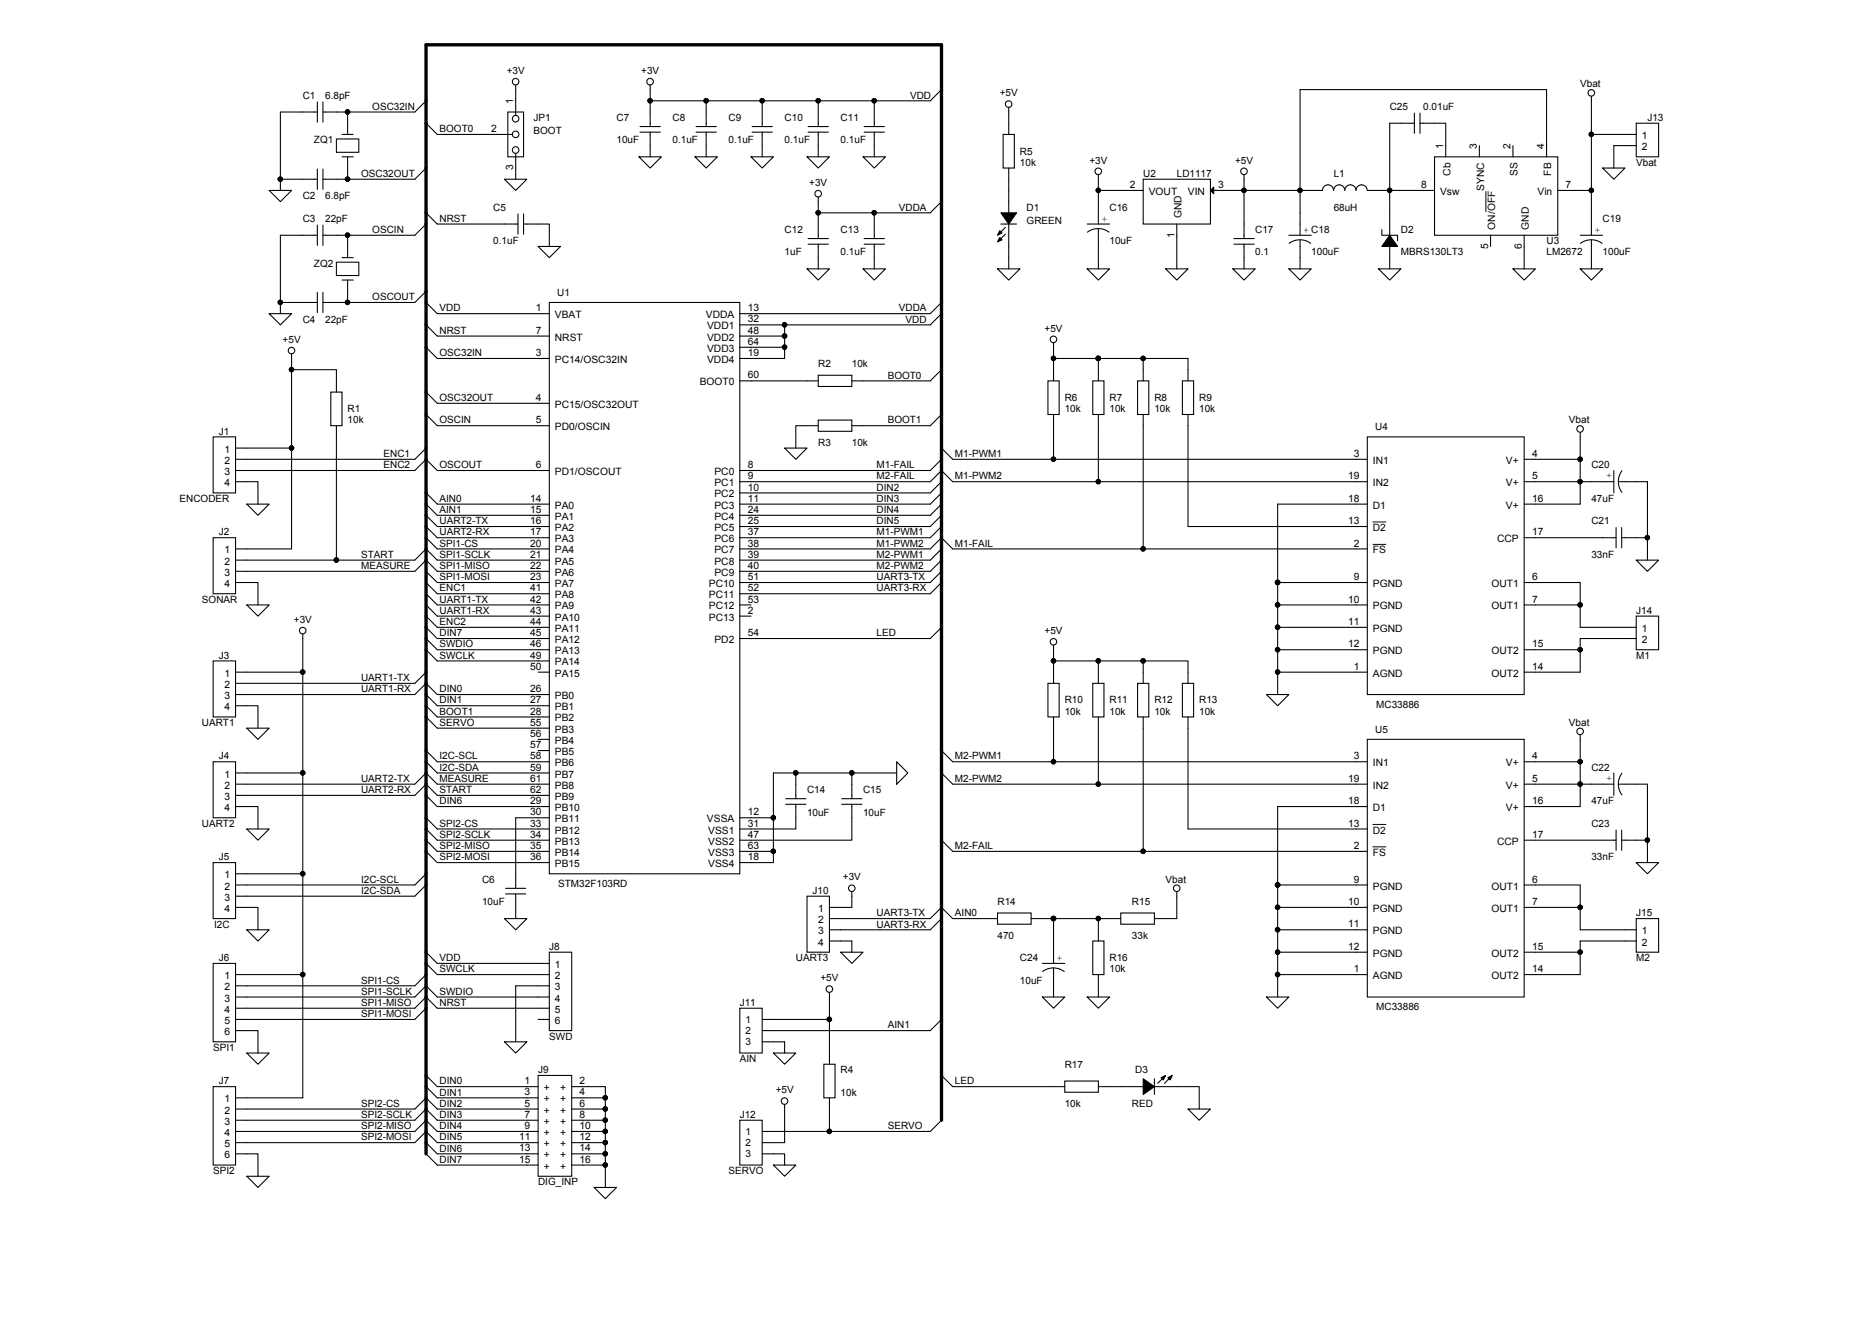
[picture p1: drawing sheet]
<svg xmlns="http://www.w3.org/2000/svg" width="297mm" height="210mm" viewBox="0 0 297 210" stroke-linecap="round" stroke-linejoin="round" font-family="sans-serif">
<g fill="none" stroke="#000" stroke-width=".17">
<path d="M50.4 17.8h-5.9v10.6M50.4 16.2v3.2M51.2 17.8h4M51.2 16.2v3.2M55.2 17.8v3.5M67.6 16l-1.8 1.8h-10.6M67.6 19.6l1.8 1.7h11.9M80.6 17.8h2.5v7.1h-2.5zM81.8 13.5v4.8M103.2 16v4.1M103.2 13.5v2.5M103.2 16h8.9v4.1"/>
<path d="M112.1 16h8.8v4.1M120.9 16h8.9v4.1M129.8 16h8.9v4.1M149.4 14.2l-1.8 1.8h-8.9M160.1 17.1v4.2M224.4 17.9v3.3M224.4 19.6h-3.9v10.6M225.3 19.6h4.1v5.3M225.3 17.9v3.3M252.5 15.3v6M259.6 19.6h3.6v5.3h-3.6zM42.7 30.2h3.6l-1.8 1.8z"/>
<path d="M44.5 28.4h5.9M44.5 28.4v1.8M50.4 37.3h-5.9v10.7M50.4 35.7v3.2M50.4 26.8v3.3M51.2 37.3h4M51.2 28.4h4M51.2 35.7v3.2M51.2 26.8v3.3M53.4 22.1h3.5v2.1h-3.5zM54.3 24.9h1.7M54.3 21.3h1.7"/>
<path d="M55.2 24.9v3.5M55.2 37.3v3.6M67.6 33.8l1.8 1.8h12.8M67.6 26.7l-1.8 1.7h-10.6M67.6 35.6l-1.8 1.7h-10.6M80 28.4h3.6l-1.8 1.8zM81.8 24.4v4M82.2 34v3.2M83.1 35.6h4.1v3.5M83.1 34v3.2M85.4 39.1h3.5l-1.7 1.8zM101.4 24.9h3.5l-1.7 1.8z"/>
<path d="M101.6 20.1h3.2M101.6 21h3.2M103.2 21v3.9M110.3 24.9h3.5l-1.7 1.8zM110.4 20.1h3.3M110.4 21h3.3M112.1 21v3.9M119.2 24.9h3.5l-1.8 1.8zM119.3 20.1h3.3M119.3 21h3.3M120.9 21v3.9M128.1 24.9h3.5l-1.8 1.8z"/>
<path d="M128.2 20.1h3.2M128.2 21h3.2M128.2 37.9h3.2M128.2 38.8h3.2M129.8 33.8h8.9v4.1M129.8 33.8v4.1M129.8 21v3.9M129.8 38.8v3.9M129.8 31.3v2.5M136.9 24.9h3.6l-1.8 1.8zM137.1 37.9h3.2M137.1 38.8h3.2"/>
<path d="M137.1 20.1h3.2M137.1 21h3.2M138.7 21v3.9M138.7 38.8v3.9M149.4 32l-1.8 1.8h-8.9M158.8 35.6h2.5M159.2 21.3h1.7v5.4h-1.7zM159.5 36.1l-1 1.1M159.5 37.2l-1 1M160.1 35.6v7.1M160.1 26.7v7.1M172.5 35.6h3.6"/>
<path d="M172.5 36.9a2.86 2.86 0 0 1 3.5 0M174.3 30.2h7.1M174.3 30.2v5.4M174.3 36.3v6.4M174.3 27.7v2.5M181.4 28.4h10.7v7.2h-10.7zM186.7 35.6v7.1M195.8 37.9h3.2M195.8 38.8h3.2M197.4 30.2h-5.3M197.4 30.2h8.9M197.4 27.7v2.5"/>
<path d="M197.4 30.2v7.7M197.4 38.8v3.9M204.5 37.3h3.6M204.6 38.6a2.86 2.86 0 0 1 3.4 0M206.3 38.1v4.6M206.3 30.2h3.5M206.3 30.2v7.1M211.6 30.2a.88 .88 0 0 0-.9-.9 .88 .88 0 0 0-.9 .9M213.4 30.2a.88 .88 0 0 0-.9-.9 .88 .88 0 0 0-.9 .9M216.9 30.2a.89 .89 0 0 0-.9-.9 .89 .89 0 0 0-.8 .9 .88 .88 0 0 0-.9-.9 .88 .88 0 0 0-.9 .9M217 30.2h3.5M219.3 36.4v.9h2.5v.9"/>
<path d="M220.5 30.2h7.1M220.5 39.1v3.6M220.5 30.2v7.1M227.6 24.9h19.6v12.4h-19.6zM234.7 23.1v1.8M236.5 37.3v1.8M240.1 23.1v1.8M241.8 37.3v5.4M245.4 24.9v-10.7h-39.1v16M247.2 30.2h5.3M250.7 37.3h3.6M250.8 38.6a2.86 2.86 0 0 1 3.4 0"/>
<path d="M252.5 30.2v7.1M252.5 21.3h7.1M252.5 38.1v4.6M252.5 21.3v8.9M254.3 26.7h3.5l-1.7 1.7zM259.6 23.1h-3.5v3.6M42.7 49.8h3.6l-1.8 1.8zM44.5 48h5.9M44.5 48v1.8M46.3 56.2v2.5M46.3 58.7h7.1v3.5M46.3 58.7v12.4"/>
<path d="M50.4 46.4v3.2M51.2 48h4M51.2 46.4v3.2M53.4 41.6h3.5v2.1h-3.5zM54.3 44.4h1.7M54.3 40.9h1.7M55.2 44.4v3.6M67.6 48l1.8 1.8h17.8M67.6 51.6l1.8 1.7h17.8M67.6 55.1l1.8 1.8h17.8M67.6 46.2l-1.8 1.8h-10.6M87.2 48h30.2v90.7h-30.2z"/>
<path d="M117.4 51.6h7.1M124.5 55.1v1.8h-7.1M124.5 51.6v1.7h-7.1M124.5 53.3v1.8h-7.1M128.1 42.7h3.5l-1.8 1.7zM129.8 59.6h5.4v1.7h-5.4zM136.9 42.7h3.6l-1.8 1.7zM149.4 49.8l-1.8 1.8h-23.1M149.4 48l-1.8 1.8h-30.2M149.4 58.7l-1.8 1.8h-12.4M158.3 42.7h3.5l-1.7 1.7zM167.2 54.4v2.5"/>
<path d="M167.2 56.9v3.6M167.2 56.9h7.1M172.5 42.7h3.6l-1.8 1.7zM174.3 56.9h7.1M174.3 56.9v3.6M181.4 56.9h7.1v3.6M181.4 56.9v3.6M185 42.7h3.5l-1.8 1.7zM195.6 42.7h3.6l-1.8 1.7zM204.5 42.7h3.6l-1.8 1.7zM218.7 42.7h3.6l-1.8 1.7zM240.1 42.7h3.5l-1.8 1.7z"/>
<path d="M250.7 42.7h3.6l-1.8 1.7zM33.8 69.3h3.6v8.9h-3.6zM37.4 74.7h28.4l1.8-1.8 1.8 1.8h17.8M37.4 76.5h3.5v3.5M37.4 71.1h8.9v16h-8.9M52.5 62.2h1.8v5.4h-1.8zM53.4 67.6v21.3M67.6 62.2l1.8 1.8h17.8M67.6 65.8l1.8 1.8h17.8M67.6 78.2l1.8 1.8h17.8M67.6 71.1l-1.8 1.8h-28.4M117.4 76.5h30.2l1.8-1.8 1.8 1.8h23.1"/>
<path d="M117.4 60.5h12.4M124.5 71.1h3.6l-1.8 1.8zM129.8 66.7h5.4v1.8h-5.4zM129.8 67.6h-3.5v3.5M149.4 72.9l-1.8 1.8h-30.2M149.4 65.8l-1.8 1.8h-12.4M149.4 76.5l-1.8 1.7h-30.2M149.4 78.2l-1.8 1.8h-30.2M149.4 71.1l1.8 1.8h16M166.3 60.5h1.8v5.3h-1.8zM167.2 65.8v7.1M167.2 72.9h49.8"/>
<path d="M173.4 60.5h1.8v5.3h-1.8zM174.3 76.5h42.7M174.3 65.8v10.7M180.5 60.5h1.8v5.3h-1.8zM181.4 65.8v21.3M187.6 60.5h1.8v5.3h-1.8zM188.5 65.8v17.8h28.5M217 69.3h24.8v40.9h-24.8zM241.8 72.9h1.8M241.8 76.5h1.8M243.6 72.9h7.1M243.6 76.5h7.1"/>
<path d="M250.7 76.5v3.5h-7.1M250.7 68.6v4.3M250.7 72.9v3.6M256.1 74.7v3.5M256.1 76.5h-5.4M256.8 76.5h4.6v8.8M257.4 74.7a2.86 2.86 0 0 0 0 3.4M33.8 85.3h3.6v8.9h-3.6zM37.4 90.7h28.4l1.8-1.8 1.8 1.8h17.8M37.4 88.9h16M37.4 92.5h3.5v3.5M39.2 80h3.5l-1.8 1.8z"/>
<path d="M39.2 96h3.5l-1.8 1.8zM53.4 88.9h12.4l1.8-1.8 1.8 1.8h17.8M67.6 80l1.8 1.8h17.8M67.6 81.8l1.8 1.8h17.8M67.6 83.6l1.8 1.7h17.8M67.6 85.3l1.8 1.8h17.8M67.6 90.7l1.8 1.8h17.8M67.6 92.5l1.8 1.7h17.8M67.6 94.2l1.8 1.8h17.8M67.6 96l1.8 1.8h17.8M67.6 97.8l1.8 1.8h17.8M67.6 99.6l1.8 1.7h17.8"/>
<path d="M117.4 87.1h30.2l1.8-1.8 1.8 1.8h30.2M117.4 97.8h1.8M117.4 96h1.8M149.4 83.6l-1.8 1.7h-30.2M149.4 87.1l-1.8 1.8h-30.2M149.4 88.9l-1.8 1.8h-30.2M149.4 90.7l-1.8 1.8h-30.2M149.4 92.5l-1.8 1.7h-30.2M149.4 99.6l-1.8 1.7h-30.2M149.4 80l-1.8 1.8h-30.2M149.4 81.8l-1.8 1.8h-30.2M181.4 87.1h35.6"/>
<path d="M202.7 92.5h14.3M202.7 96h14.3M202.7 92.5v3.5M202.7 99.6v3.5M202.7 96v3.6M217 99.6h-14.3M217 80h-14.3v12.5M241.8 92.5h8.9v3.5M241.8 96h1.8M241.8 80h1.8M241.8 85.3h1.8M243.6 96h7.1"/>
<path d="M243.6 85.3h12.8M250.7 96v3.6h8.9M256.4 83.7v3.3M257.3 83.7v3.3M257.3 85.3h4.1M259.6 97.8h3.6v5.3h-3.6zM259.6 88.9h3.6l-1.8 1.8zM261.4 85.3v3.6M33.8 104.9h3.6v8.9h-3.6zM37.4 112h3.5v3.6M37.4 110.2h28.4l1.8-1.7 1.8 1.7h17.8M39.2 115.6h3.5l-1.8 1.7z"/>
<path d="M48 100.6v6.1h-10.6M48 106.7v16h-10.6M67.6 119.1l1.8 1.8h17.8M67.6 101.3l1.8 1.8h17.8M67.6 103.1l1.8 1.8h17.8M67.6 113.8l1.8 1.8h17.8M67.6 112l1.8 1.8h17.8M67.6 110.2l1.8 1.8h17.8M67.6 106.7l-1.8 1.8h-28.4M85.4 106.7h1.8M85.4 117.3h1.8M85.4 119.1h1.8"/>
<path d="M149.4 119.1l1.8 1.8h16M166.3 108.5h1.8v5.3h-1.8zM167.2 113.8v7.1M167.2 102.4v2.5M167.2 104.9v3.6M167.2 104.9h7.1v3.6M173.4 108.5h1.8v5.3h-1.8zM174.3 104.9h7.1v3.6M174.3 113.8v10.7M180.5 108.5h1.8v5.3h-1.8zM181.4 113.8v21.3M181.4 104.9h7.1v3.6"/>
<path d="M187.6 108.5h1.8v5.3h-1.8zM188.5 113.8v17.8h28.5M201 110.2h3.5l-1.8 1.8zM202.7 103.1h14.3M202.7 103.1v3.6M202.7 106.7v3.5M202.7 106.7h14.3M217 117.3h24.8v40.9h-24.8zM250.7 116.6v4.3M250.7 103.1h-8.9M250.7 103.1v3.6h-8.9M259.6 101.3h-8.9v1.8"/>
<path d="M33.8 136.9h3.6v8.9h-3.6zM33.8 120.9h3.6v8.9h-3.6zM37.4 124.5h28.4l1.8-1.8 1.8 1.8h17.8M37.4 126.2h28.4l1.8-1.7 1.8 1.7h17.8M37.4 128h3.5v3.6M39.2 131.6h3.5l-1.8 1.7zM48 122.7v16h-10.6M48 138.7v16h-10.6M67.6 120.9l1.8 1.8h17.8M67.6 129.8l1.8 1.8h17.8M67.6 131.6l1.8 1.7h17.8M67.6 133.4l1.8 1.7h17.8"/>
<path d="M67.6 135.1l1.8 1.8h17.8M67.6 126.2l1.8 1.8h17.8M67.6 138.7l-1.8 1.8h-28.4M87.2 129.8h-5.4v11.2M117.4 129.8h5.3v5.3M117.4 135.1h5.3v1.8h-5.3M124.7 126.8h3.2M124.7 127.7h3.2M126.3 127.7v3.9h-8.9M126.3 122.7h-3.6v7.1M133.6 126.8h3.2M133.6 127.7h3.2"/>
<path d="M135.2 122.7h-8.9v4.1M135.2 127.7v5.6h-17.8M142.3 120.9l1.8 1.8-1.8 1.8zM142.3 122.7h-7.1v4.1M149.4 122.7l1.8 1.8h23.1M149.4 133.3l1.8 1.8h30.2M167.2 120.9h49.8M174.3 124.5h42.7M181.4 135.1h35.6M217 128h-14.3v12.5M241.8 120.9h1.8M241.8 124.5h1.8"/>
<path d="M241.8 128h1.8M241.8 133.3h1.8M243.6 120.9h7.1M243.6 124.5h7.1M243.6 133.3h12.8M250.7 124.5v3.5h-7.1M250.7 120.9v3.6M250.7 124.5h5.4M256.1 122.7v3.5M256.4 131.7v3.3M256.8 124.5h4.6v8.8M257.3 131.7v3.3"/>
<path d="M257.3 133.3h4.1M257.4 122.7a2.86 2.86 0 0 0 0 3.5M259.6 136.9h3.6l-1.8 1.8zM261.4 133.3v3.6M33.8 152.9h3.6v12.5h-3.6zM37.4 158.2h28.4l1.8-1.7 1.8 1.7h17.8M37.4 144h3.5v3.6M39.2 147.6h3.5l-1.8 1.8zM48 154.7v19.5h-10.6M67.6 151.1l1.8 1.8h17.8M67.6 152.9l1.8 1.8h17.8M67.6 140.5l-1.8 1.7h-28.4"/>
<path d="M67.6 154.7l-1.8 1.8h-28.4M80 145.8h3.6l-1.8 1.8zM80.2 141h3.2M80.2 141.9h3.2M81.8 141.9v3.9M87.2 151.1h3.5v12.5h-3.5zM87.2 156.5h-5.4v8.9M128.1 142.2h3.5v8.9h-3.5zM131.6 157.5v4.3M131.6 145.8h16l1.8-1.8 1.8 1.8h7.1M131.6 149.4h3.6v1.7M133.4 151.1h3.5l-1.7 1.8z"/>
<path d="M135.2 141.5v2.5h-3.6M149.4 145.8l-1.8 1.8h-16M158.3 144.9h5.3v1.8h-5.3zM163.6 145.8h3.6M165.4 158.2h3.5l-1.7 1.8zM165.4 152.9h3.5M165.4 154.2a2.86 2.86 0 0 1 3.5 0M167.2 145.8v7.1M167.2 153.6v4.6M167.2 145.8h7.1M172.5 158.2h3.6l-1.8 1.8zM173.4 149.4h1.8v5.3h-1.8z"/>
<path d="M174.3 145.8h3.5M174.3 145.8v3.6M174.3 154.7v3.5M177.8 144.9h5.4v1.8h-5.4zM186.7 141.5v4.3h-3.5M201 158.2h3.5l-1.8 1.8zM202.7 144h14.3M202.7 147.6h14.3M202.7 151.1h14.3M202.7 154.7h14.3M202.7 140.5v3.5M202.7 144v3.6"/>
<path d="M202.7 147.6v3.5M202.7 154.7v3.5M202.7 151.1v3.6M202.7 140.5h14.3M241.8 144h8.9M241.8 151.1h8.9M241.8 140.5h1.8M243.6 140.5h7.1v3.5M250.7 144v3.6h8.9M250.7 151.1v3.6h-8.9M259.6 145.8h3.6v5.3h-3.6zM259.6 149.4h-8.9v1.7"/>
<path d="M33.8 172.5h3.6v12.4h-3.6zM37.4 160h28.4l1.8-1.8 1.8 1.8h17.8M37.4 163.6h3.5v3.5M37.4 176h28.4l1.8-1.8 1.8 1.8h16M37.4 177.8h28.4l1.8-1.8 1.8 1.8h16M37.4 179.6h28.4l1.8-1.8 1.8 1.8h16M39.2 167.1h3.5l-1.8 1.8zM67.6 170.7l1.8 1.8h16M67.6 172.5l1.8 1.7h16M67.6 160l-1.8 1.8h-28.4M80 165.4h3.6l-1.8 1.7zM85.4 161.8h1.8"/>
<path d="M85.4 170.7h5.3v16h-5.3zM90.7 172.5h5.4v1.7M90.7 179.6h5.4v1.8M90.7 177.8h5.4M90.7 176h5.4M96.1 177.8v1.8M96.1 176v1.8M96.1 174.2v1.8M96.1 174.2h-5.4M117.4 160h3.5v7.1h-3.5zM117.4 177.8h3.5v7.1h-3.5zM120.9 161.8h10.7"/>
<path d="M120.9 165.4h3.6v1.7M120.9 179.6h10.7M122.7 167.1h3.6l-1.8 1.8zM124.5 175.3v6.1h-3.6M130.7 168.9h1.8v5.3h-1.8zM131.6 161.8v7.1M131.6 174.2v5.4M149.4 161.8l-1.8 1.8h-26.7M149.4 177.8l-1.8 1.8h-16M149.4 170.7l1.8 1.8h17.7M168.9 171.6h5.4v1.8h-5.4zM174.3 172.5h7.1"/>
<path d="M183.2 172.5h7.1v3.5M183.2 171.2v2.5M184.8 170.9l-1.1 1M185.8 170.9l-1 1M188.5 176h3.6l-1.8 1.8zM37.4 183.1h3.5v3.6M37.4 181.4h28.4l1.8-1.8 1.8 1.8h16M39.2 186.7h3.5l-1.8 1.8zM67.6 181.4l1.8 1.7h16M67.6 183.1l1.8 1.8h16M90.7 184.9h5.4v3.6M90.7 183.1h5.4v1.8"/>
<path d="M90.7 181.4h5.4v1.7M94.3 188.5h3.5l-1.7 1.7zM120.9 183.1h3.6v1.8M122.7 184.9h3.6l-1.8 1.8z"/>
<circle cx="81.8" cy="18.8" r=".53"/>
<circle cx="81.8" cy="13" r=".52"/>
<circle cx="103.1" cy="13" r=".52"/>
<circle cx="160" cy="16.5" r=".52"/>
<circle cx="252.5" cy="14.7" r=".52"/>
<circle cx="81.8" cy="23.8" r=".53"/>
<circle cx="81.8" cy="21.3" r=".52"/>
<circle cx="129.8" cy="30.7" r=".52"/>
<circle cx="174.3" cy="27.2" r=".52"/>
<circle cx="197.4" cy="27.2" r=".52"/>
<circle cx="46.3" cy="55.6" r=".52"/>
<circle cx="167.2" cy="53.9" r=".52"/>
<circle cx="250.7" cy="68.1" r=".52"/>
<circle cx="48" cy="100.1" r=".52"/>
<circle cx="167.2" cy="101.9" r=".52"/>
<circle cx="250.7" cy="116.1" r=".52"/>
<circle cx="131.6" cy="157" r=".52"/>
<circle cx="135.2" cy="141" r=".52"/>
<circle cx="186.7" cy="141" r=".52"/>
<circle cx="124.5" cy="174.8" r=".52"/>
</g>
<g fill="#000" stroke="#000" stroke-width=".17">
<path d="M192.1 30.2l.5-.5v1.1z"/>
<path d="M158.6 37.7l.4 .4-.7 .3z" fill-rule="evenodd"/>
<path d="M158.6 36.6l.4 .4-.7 .3z" fill-rule="evenodd"/>
<path d="M158.8 33.8h2.5l-1.2 1.8z" fill-rule="evenodd"/>
<path d="M220.5 37.3l1.3 1.8h-2.5z" fill-rule="evenodd"/>
<path d="M181.4 171.2l1.8 1.3-1.8 1.2z" fill-rule="evenodd"/>
<path d="M184.2 171l.8-.3-.4 .7z" fill-rule="evenodd"/>
<path d="M185.3 171l.7-.3-.3 .7z" fill-rule="evenodd"/>
<circle cx="55.1" cy="17.8" r=".35"/>
<circle cx="103.2" cy="16" r=".35"/>
<circle cx="112" cy="16" r=".35"/>
<circle cx="120.9" cy="16" r=".35"/>
<circle cx="129.8" cy="16" r=".35"/>
<circle cx="138.7" cy="16" r=".35"/>
<circle cx="44.5" cy="28.4" r=".35"/>
<circle cx="55.1" cy="28.4" r=".35"/>
<circle cx="55.1" cy="37.3" r=".35"/>
<circle cx="129.8" cy="33.8" r=".35"/>
<circle cx="138.7" cy="33.8" r=".35"/>
<circle cx="174.3" cy="30.2" r=".35"/>
<circle cx="197.4" cy="30.2" r=".35"/>
<circle cx="206.3" cy="30.2" r=".35"/>
<circle cx="220.5" cy="30.2" r=".35"/>
<circle cx="252.5" cy="30.2" r=".35"/>
<circle cx="252.5" cy="21.3" r=".35"/>
<circle cx="44.5" cy="48" r=".35"/>
<circle cx="46.3" cy="58.7" r=".35"/>
<circle cx="55.1" cy="48" r=".35"/>
<circle cx="124.5" cy="51.5" r=".35"/>
<circle cx="124.5" cy="53.3" r=".35"/>
<circle cx="124.5" cy="55.1" r=".35"/>
<circle cx="167.2" cy="56.9" r=".35"/>
<circle cx="174.3" cy="56.9" r=".35"/>
<circle cx="181.4" cy="56.9" r=".35"/>
<circle cx="46.3" cy="71.1" r=".35"/>
<circle cx="167.2" cy="72.9" r=".35"/>
<circle cx="174.3" cy="76.4" r=".35"/>
<circle cx="250.7" cy="72.9" r=".35"/>
<circle cx="250.7" cy="76.4" r=".35"/>
<circle cx="53.4" cy="88.9" r=".35"/>
<circle cx="181.4" cy="87.1" r=".35"/>
<circle cx="202.7" cy="92.4" r=".35"/>
<circle cx="202.7" cy="99.6" r=".35"/>
<circle cx="202.7" cy="96" r=".35"/>
<circle cx="250.7" cy="96" r=".35"/>
<circle cx="261.4" cy="85.3" r=".35"/>
<circle cx="48" cy="106.7" r=".35"/>
<circle cx="167.2" cy="104.9" r=".35"/>
<circle cx="174.3" cy="104.9" r=".35"/>
<circle cx="181.4" cy="104.9" r=".35"/>
<circle cx="202.7" cy="106.7" r=".35"/>
<circle cx="202.7" cy="103.1" r=".35"/>
<circle cx="250.7" cy="103.1" r=".35"/>
<circle cx="48" cy="122.7" r=".35"/>
<circle cx="48" cy="138.7" r=".35"/>
<circle cx="122.7" cy="135.1" r=".35"/>
<circle cx="122.7" cy="129.8" r=".35"/>
<circle cx="126.3" cy="122.7" r=".35"/>
<circle cx="135.2" cy="122.7" r=".35"/>
<circle cx="167.2" cy="120.9" r=".35"/>
<circle cx="174.3" cy="124.4" r=".35"/>
<circle cx="181.4" cy="135.1" r=".35"/>
<circle cx="250.7" cy="124.4" r=".35"/>
<circle cx="250.7" cy="120.9" r=".35"/>
<circle cx="261.4" cy="133.3" r=".35"/>
<circle cx="48" cy="154.7" r=".35"/>
<circle cx="167.2" cy="145.8" r=".35"/>
<circle cx="174.3" cy="145.8" r=".35"/>
<circle cx="202.7" cy="154.7" r=".35"/>
<circle cx="202.7" cy="144" r=".35"/>
<circle cx="202.7" cy="151.1" r=".35"/>
<circle cx="202.7" cy="147.6" r=".35"/>
<circle cx="202.7" cy="140.4" r=".35"/>
<circle cx="250.7" cy="144" r=".35"/>
<circle cx="250.7" cy="151.1" r=".35"/>
<circle cx="96" cy="177.8" r=".35"/>
<circle cx="96" cy="174.2" r=".35"/>
<circle cx="96" cy="176" r=".35"/>
<circle cx="96" cy="179.6" r=".35"/>
<circle cx="131.6" cy="179.6" r=".35"/>
<circle cx="131.6" cy="161.8" r=".35"/>
<circle cx="96" cy="181.3" r=".35"/>
<circle cx="96" cy="183.1" r=".35"/>
<circle cx="96" cy="184.9" r=".35"/>
</g>
<path d="M149.4 177.8v-170.7h-81.8v176" fill="none" stroke="#000" stroke-width=".53"/>
<path d="M235.8 30.4v3.2M217.8 86.4h2.1M217.8 82.8h2.1M217.8 134.4h2.1M217.8 130.9h2.1" fill="none" stroke="#000" stroke-width=".16"/>
<g font-size="1.6">
<text x="80.4" y="11.7">+3V</text>
<text x="101.7" y="11.7">+3V</text>
<text x="48" y="15.6">C1</text>
<text x="51.6" y="15.6">6.8pF</text>
<text x="59.1" y="17.4">OSC32IN</text>
<text x="81.4" y="16.5" transform="rotate(-90 81.4 16.5)">1</text>
<text x="144.4" y="15.6">VDD</text>
<text x="158.6" y="15.3">+5V</text>
<text x="220.5" y="17.4">C25</text>
<text x="225.8" y="17.4">0.01uF</text>
<text x="250.7" y="13.9">Vbat</text>
<text x="49.8" y="22.8">ZQ1</text>
<text x="69.7" y="21">BOOT0</text>
<text x="77.9" y="21">2</text>
<text x="84.7" y="19.2">JP1</text>
<text x="84.7" y="21.3">BOOT</text>
<text x="97.8" y="19.2">C7</text>
<text x="97.8" y="22.8">10uF</text>
<text x="106.7" y="19.2">C8</text>
<text x="106.7" y="22.8">0.1uF</text>
<text x="115.6" y="19.2">C9</text>
<text x="115.6" y="22.8">0.1uF</text>
<text x="124.5" y="19.2">C10</text>
<text x="124.5" y="22.8">0.1uF</text>
<text x="133.4" y="19.2">C11</text>
<text x="133.4" y="22.8">0.1uF</text>
<text x="229" y="23.6" transform="rotate(-90 229 23.6)">1</text>
<text x="234.4" y="23.6" transform="rotate(-90 234.4 23.6)">3</text>
<text x="239.7" y="23.6" transform="rotate(-90 239.7 23.6)">2</text>
<text x="245" y="23.6" transform="rotate(-90 245 23.6)">4</text>
<text x="260.5" y="22.1">1</text>
<text x="260.5" y="23.8">2</text>
<text x="261.4" y="19.2">J13</text>
<text x="57.3" y="28.1">OSC32OUT</text>
<text x="81.4" y="27.1" transform="rotate(-90 81.4 27.1)">3</text>
<text x="128.4" y="29.5">+3V</text>
<text x="161.8" y="24.5">R5</text>
<text x="161.8" y="26.3">10k</text>
<text x="172.9" y="26">+3V</text>
<text x="179.3" y="29.8">2</text>
<text x="181.4" y="28.1">U2</text>
<text x="186.7" y="28.1">LD1117</text>
<text x="193.3" y="29.8">3</text>
<text x="196" y="26">+5V</text>
<text x="211.6" y="28.1">L1</text>
<text x="225.5" y="29.8">8</text>
<text x="230.1" y="27.9" transform="rotate(-90 230.1 27.9)">Cb</text>
<text x="240.8" y="27.9" transform="rotate(-90 240.8 27.9)">SS</text>
<text x="246.1" y="27.9" transform="rotate(-90 246.1 27.9)">FB</text>
<text x="248.4" y="29.8">7</text>
<text x="259.6" y="26.3">Vbat</text>
<text x="48" y="35.2">C3</text>
<text x="48" y="31.6">C2</text>
<text x="51.6" y="35.2">22pF</text>
<text x="51.6" y="31.6">6.8pF</text>
<text x="69.7" y="35.2">NRST</text>
<text x="78.3" y="33.4">C5</text>
<text x="142.6" y="33.4">VDDA</text>
<text x="162.9" y="33.4">D1</text>
<text x="162.9" y="35.6">GREEN</text>
<text x="174.8" y="35.2">+</text>
<text x="176.1" y="33.4">C16</text>
<text x="182.3" y="30.9">VOUT</text>
<text x="187.5" y="34.7" transform="rotate(-90 187.5 34.7)">GND</text>
<text x="188.5" y="30.9">VIN</text>
<text x="211.6" y="33.4">68uH</text>
<text x="228.5" y="30.9">Vsw</text>
<text x="235.5" y="30.3" transform="rotate(-90 235.5 30.3)">SYNC</text>
<text x="244" y="30.9">Vin</text>
<text x="254.3" y="35.2">C19</text>
<text x="59.1" y="37">OSCIN</text>
<text x="78.3" y="38.8">0.1uF</text>
<text x="124.5" y="37">C12</text>
<text x="124.5" y="40.5">1uF</text>
<text x="133.4" y="37">C13</text>
<text x="133.4" y="40.5">0.1uF</text>
<text x="176.1" y="38.8">10uF</text>
<text x="186.3" y="37.7" transform="rotate(-90 186.3 37.7)">1</text>
<text x="199.2" y="37">C17</text>
<text x="199.2" y="40.5">0.1</text>
<text x="206.8" y="37">+ C18</text>
<text x="208.1" y="40.5">100uF</text>
<text x="222.3" y="37">D2</text>
<text x="222.3" y="40.5">MBRS130LT3</text>
<text x="236.1" y="39.5" transform="rotate(-90 236.1 39.5)">5</text>
<text x="237.3" y="36.4" transform="rotate(-90 237.3 36.4)">ON/OFF</text>
<text x="241.5" y="39.5" transform="rotate(-90 241.5 39.5)">6</text>
<text x="242.6" y="36.4" transform="rotate(-90 242.6 36.4)">GND</text>
<text x="245.4" y="38.8">U3</text>
<text x="245.4" y="40.5">LM2672</text>
<text x="253" y="37">+</text>
<text x="254.3" y="40.5">100uF</text>
<text x="49.8" y="42.3">ZQ2</text>
<text x="59.1" y="47.6">OSCOUT</text>
<text x="88.4" y="46.9">U1</text>
<text x="48" y="51.2">C4</text>
<text x="51.6" y="51.2">22pF</text>
<text x="69.7" y="49.4">VDD</text>
<text x="69.7" y="53">NRST</text>
<text x="85" y="49.4">1</text>
<text x="85" y="53">7</text>
<text x="88" y="50.5">VBAT</text>
<text x="112" y="50.5">VDDA</text>
<text x="112.2" y="52.3">VDD1</text>
<text x="118.6" y="49.4">13</text>
<text x="118.6" y="51.2">32</text>
<text x="118.6" y="53">48</text>
<text x="142.6" y="49.4">VDDA</text>
<text x="143.7" y="51.2">VDD</text>
<text x="165.8" y="52.6">+5V</text>
<text x="44.8" y="54.4">+5V</text>
<text x="69.7" y="56.5">OSC32IN</text>
<text x="85" y="56.5">3</text>
<text x="88" y="57.6">PC14/OSC32IN</text>
<text x="88" y="54.1">NRST</text>
<text x="112.2" y="57.6">VDD4</text>
<text x="112.2" y="54.1">VDD2</text>
<text x="112.2" y="55.8">VDD3</text>
<text x="118.6" y="56.5">19</text>
<text x="118.6" y="54.7">64</text>
<text x="129.8" y="58.3">R2</text>
<text x="135.2" y="58.3">10k</text>
<text x="55.2" y="65.4">R1</text>
<text x="69.7" y="63.6">OSC32OUT</text>
<text x="85" y="63.6">4</text>
<text x="88" y="64.7">PC15/OSC32OUT</text>
<text x="111" y="61.2">BOOT0</text>
<text x="118.6" y="60.1">60</text>
<text x="140.9" y="60.1">BOOT0</text>
<text x="168.9" y="63.6">R6</text>
<text x="168.9" y="65.4">10k</text>
<text x="176.1" y="63.6">R7</text>
<text x="176.1" y="65.4">10k</text>
<text x="183.2" y="63.6">R8</text>
<text x="183.2" y="65.4">10k</text>
<text x="190.3" y="63.6">R9</text>
<text x="190.3" y="65.4">10k</text>
<text x="34.7" y="69">J1</text>
<text x="35.6" y="71.8">1</text>
<text x="55.2" y="67.2">10k</text>
<text x="69.7" y="67.2">OSCIN</text>
<text x="85" y="67.2">5</text>
<text x="88" y="68.3">PD0/OSCIN</text>
<text x="129.8" y="70.8">R3</text>
<text x="135.2" y="70.8">10k</text>
<text x="140.9" y="67.2">BOOT1</text>
<text x="218.2" y="68.3">U4</text>
<text x="249" y="67.2">Vbat</text>
<text x="35.6" y="73.6">2</text>
<text x="35.6" y="75.4">3</text>
<text x="35.6" y="77.2">4</text>
<text x="60.9" y="72.5">ENC1</text>
<text x="60.9" y="74.3">ENC2</text>
<text x="69.7" y="74.3">OSCOUT</text>
<text x="85" y="74.3">6</text>
<text x="88" y="75.4">PD1/OSCOUT</text>
<text x="113.4" y="75.4">PC0</text>
<text x="113.4" y="77.2">PC1</text>
<text x="118.6" y="74.3">8</text>
<text x="118.6" y="76.1">9</text>
<text x="118.6" y="77.9">10</text>
<text x="139.1" y="74.3">M1-FAIL</text>
<text x="139.1" y="76.1">M2-FAIL</text>
<text x="139.1" y="77.9">DIN2</text>
<text x="151.5" y="72.5">M1-PWM1</text>
<text x="151.5" y="76.1">M1-PWM2</text>
<text x="213.9" y="76.1">19</text>
<text x="214.8" y="72.5">3</text>
<text x="217.8" y="73.6">IN1</text>
<text x="217.8" y="77.2">IN2</text>
<text x="238.9" y="73.6">V+</text>
<text x="238.9" y="77.2">V+</text>
<text x="243.1" y="72.5">4</text>
<text x="243.1" y="76.1">5</text>
<text x="252.5" y="74.3">C20</text>
<text x="255.8" y="75.9" transform="rotate(-90 255.8 75.9)">+</text>
<text x="28.5" y="79.7">ENCODER</text>
<text x="69.7" y="79.7">AIN0</text>
<text x="69.7" y="81.4">AIN1</text>
<text x="69.7" y="83.2">UART2-TX</text>
<text x="84.1" y="79.6">14</text>
<text x="84.1" y="81.4">15</text>
<text x="84.1" y="83.2">16</text>
<text x="88" y="80.7">PA0</text>
<text x="88" y="82.5">PA1</text>
<text x="113.4" y="79">PC2</text>
<text x="113.4" y="80.7">PC3</text>
<text x="113.4" y="82.5">PC4</text>
<text x="118.6" y="79.6">11</text>
<text x="118.6" y="81.4">24</text>
<text x="118.6" y="83.2">25</text>
<text x="139.1" y="79.7">DIN3</text>
<text x="139.1" y="81.4">DIN4</text>
<text x="139.1" y="83.2">DIN5</text>
<text x="213.9" y="79.6">18</text>
<text x="213.9" y="83.2">13</text>
<text x="217.8" y="80.7">D1</text>
<text x="238.9" y="80.7">V+</text>
<text x="243.1" y="79.6">16</text>
<text x="252.5" y="79.7">47uF</text>
<text x="252.5" y="83.2">C21</text>
<text x="34.7" y="85">J2</text>
<text x="35.6" y="87.8">1</text>
<text x="35.6" y="89.6">2</text>
<text x="57.3" y="88.5">START</text>
<text x="69.7" y="85">UART2-RX</text>
<text x="69.7" y="86.8">SPI1-CS</text>
<text x="69.7" y="88.5">SPI1-SCLK</text>
<text x="84.1" y="85">17</text>
<text x="84.1" y="86.7">20</text>
<text x="84.1" y="88.5">21</text>
<text x="88" y="84.3">PA2</text>
<text x="88" y="86.1">PA3</text>
<text x="88" y="87.8">PA4</text>
<text x="88" y="89.6">PA5</text>
<text x="113.4" y="84.3">PC5</text>
<text x="113.4" y="86.1">PC6</text>
<text x="113.4" y="87.8">PC7</text>
<text x="113.4" y="89.6">PC8</text>
<text x="118.6" y="85">37</text>
<text x="118.6" y="86.7">38</text>
<text x="118.6" y="88.5">39</text>
<text x="139.1" y="85">M1-PWM1</text>
<text x="139.1" y="86.8">M1-PWM2</text>
<text x="139.1" y="88.5">M2-PWM1</text>
<text x="151.5" y="86.8">M1-FAIL</text>
<text x="214.8" y="86.7">2</text>
<text x="217.8" y="87.8">FS</text>
<text x="217.8" y="84.3">D2</text>
<text x="237.6" y="86.1">CCP</text>
<text x="243.1" y="85">17</text>
<text x="252.5" y="88.5">33nF</text>
<text x="32" y="95.7">SONAR</text>
<text x="35.6" y="91.4">3</text>
<text x="35.6" y="93.2">4</text>
<text x="57.3" y="90.3">MEASURE</text>
<text x="69.7" y="90.3">SPI1-MISO</text>
<text x="69.7" y="92.1">SPI1-MOSI</text>
<text x="69.7" y="93.9">ENC1</text>
<text x="69.7" y="95.7">UART1-TX</text>
<text x="84.1" y="90.3">22</text>
<text x="84.1" y="92.1">23</text>
<text x="84.1" y="93.9">41</text>
<text x="84.1" y="95.6">42</text>
<text x="88" y="91.4">PA6</text>
<text x="88" y="93.2">PA7</text>
<text x="88" y="95">PA8</text>
<text x="112.5" y="93.2">PC10</text>
<text x="112.5" y="95">PC11</text>
<text x="113.4" y="91.4">PC9</text>
<text x="118.6" y="90.3">40</text>
<text x="118.6" y="92.1">51</text>
<text x="118.6" y="93.9">52</text>
<text x="118.6" y="95.6">53</text>
<text x="139.1" y="90.3">M2-PWM2</text>
<text x="139.1" y="92.1">UART3-TX</text>
<text x="139.1" y="93.9">UART3-RX</text>
<text x="213.9" y="95.6">10</text>
<text x="214.8" y="92.1">9</text>
<text x="217.8" y="93.2">PGND</text>
<text x="236.7" y="93.2">OUT1</text>
<text x="243.1" y="92.1">6</text>
<text x="243.1" y="95.6">7</text>
<text x="46.6" y="98.8">+3V</text>
<text x="69.7" y="97.4">UART1-RX</text>
<text x="69.7" y="99.2">ENC2</text>
<text x="69.7" y="101">DIN7</text>
<text x="84.1" y="97.4">43</text>
<text x="84.1" y="99.2">44</text>
<text x="84.1" y="101">45</text>
<text x="88" y="96.7">PA9</text>
<text x="88" y="98.5">PA10</text>
<text x="88" y="100.3">PA11</text>
<text x="112.5" y="98.5">PC13</text>
<text x="112.5" y="96.7">PC12</text>
<text x="118.6" y="101">54</text>
<text x="118.6" y="97.4">2</text>
<text x="139.1" y="101">LED</text>
<text x="165.8" y="100.6">+5V</text>
<text x="213.9" y="99.2">11</text>
<text x="217.8" y="96.7">PGND</text>
<text x="217.8" y="100.3">PGND</text>
<text x="236.7" y="96.7">OUT1</text>
<text x="259.6" y="97.4">J14</text>
<text x="260.5" y="100.3">1</text>
<text x="34.7" y="104.5">J3</text>
<text x="35.6" y="107.4">1</text>
<text x="69.7" y="102.8">SWDIO</text>
<text x="69.7" y="104.5">SWCLK</text>
<text x="84.1" y="102.7">46</text>
<text x="84.1" y="104.5">49</text>
<text x="84.1" y="106.3">50</text>
<text x="88" y="102.1">PA12</text>
<text x="88" y="103.8">PA13</text>
<text x="88" y="105.6">PA14</text>
<text x="88" y="107.4">PA15</text>
<text x="113.4" y="102.1">PD2</text>
<text x="213.9" y="102.7">12</text>
<text x="214.8" y="106.3">1</text>
<text x="217.8" y="107.4">AGND</text>
<text x="217.8" y="103.8">PGND</text>
<text x="236.7" y="107.4">OUT2</text>
<text x="236.7" y="103.8">OUT2</text>
<text x="243.1" y="106.3">14</text>
<text x="243.1" y="102.7">15</text>
<text x="259.6" y="104.5">M1</text>
<text x="260.5" y="102.1">2</text>
<text x="35.6" y="109.2">2</text>
<text x="35.6" y="111">3</text>
<text x="35.6" y="112.7">4</text>
<text x="57.3" y="108.1">UART1-TX</text>
<text x="57.3" y="109.9">UART1-RX</text>
<text x="69.7" y="113.4">BOOT1</text>
<text x="69.7" y="109.9">DIN0</text>
<text x="69.7" y="111.7">DIN1</text>
<text x="84.1" y="109.9">26</text>
<text x="84.1" y="111.6">27</text>
<text x="84.1" y="113.4">28</text>
<text x="88" y="111">PB0</text>
<text x="88" y="112.7">PB1</text>
<text x="168.9" y="111.7">R10</text>
<text x="168.9" y="113.4">10k</text>
<text x="176.1" y="111.7">R11</text>
<text x="176.1" y="113.4">10k</text>
<text x="183.2" y="111.7">R12</text>
<text x="183.2" y="113.4">10k</text>
<text x="190.3" y="111.7">R13</text>
<text x="190.3" y="113.4">10k</text>
<text x="218.4" y="112.4">MC33886</text>
<text x="32" y="115.2">UART1</text>
<text x="69.7" y="115.2">SERVO</text>
<text x="84.1" y="115.2">55</text>
<text x="84.1" y="117">56</text>
<text x="84.1" y="118.7">57</text>
<text x="88" y="114.5">PB2</text>
<text x="88" y="116.3">PB3</text>
<text x="88" y="118.1">PB4</text>
<text x="88" y="119.8">PB5</text>
<text x="218.2" y="116.3">U5</text>
<text x="249" y="115.2">Vbat</text>
<text x="34.7" y="120.5">J4</text>
<text x="35.6" y="123.4">1</text>
<text x="35.6" y="125.2">2</text>
<text x="57.3" y="124.1">UART2-TX</text>
<text x="57.3" y="125.9">UART2-RX</text>
<text x="69.7" y="120.5">I2C-SCL</text>
<text x="69.7" y="122.3">I2C-SDA</text>
<text x="69.7" y="124.1">MEASURE</text>
<text x="69.7" y="125.9">START</text>
<text x="84.1" y="120.5">58</text>
<text x="84.1" y="122.3">59</text>
<text x="84.1" y="124.1">61</text>
<text x="84.1" y="125.9">62</text>
<text x="88" y="121.6">PB6</text>
<text x="88" y="123.4">PB7</text>
<text x="88" y="125.2">PB8</text>
<text x="128.1" y="125.9">C14</text>
<text x="136.9" y="125.9">C15</text>
<text x="151.5" y="120.5">M2-PWM1</text>
<text x="151.5" y="124.1">M2-PWM2</text>
<text x="213.9" y="124.1">19</text>
<text x="214.8" y="120.5">3</text>
<text x="217.8" y="121.6">IN1</text>
<text x="217.8" y="125.2">IN2</text>
<text x="238.9" y="121.6">V+</text>
<text x="238.9" y="125.2">V+</text>
<text x="243.1" y="120.5">4</text>
<text x="243.1" y="124.1">5</text>
<text x="252.5" y="122.3">C22</text>
<text x="255.8" y="123.9" transform="rotate(-90 255.8 123.9)">+</text>
<text x="32" y="131.2">UART2</text>
<text x="35.6" y="127">3</text>
<text x="35.6" y="128.7">4</text>
<text x="69.7" y="131.2">SPI2-CS</text>
<text x="69.7" y="127.7">DIN6</text>
<text x="84.1" y="127.6">29</text>
<text x="84.1" y="129.4">30</text>
<text x="84.1" y="131.2">33</text>
<text x="88" y="128.7">PB10</text>
<text x="88" y="130.5">PB11</text>
<text x="88" y="127">PB9</text>
<text x="112.2" y="130.5">VSSA</text>
<text x="118.6" y="131.2">31</text>
<text x="118.6" y="129.4">12</text>
<text x="128.1" y="129.4">10uF</text>
<text x="136.9" y="129.4">10uF</text>
<text x="213.9" y="127.6">18</text>
<text x="213.9" y="131.2">13</text>
<text x="217.8" y="128.7">D1</text>
<text x="238.9" y="128.7">V+</text>
<text x="243.1" y="127.6">16</text>
<text x="252.5" y="131.2">C23</text>
<text x="252.5" y="127.7">47uF</text>
<text x="34.7" y="136.5">J5</text>
<text x="69.7" y="133">SPI2-SCLK</text>
<text x="69.7" y="134.8">SPI2-MISO</text>
<text x="69.7" y="136.5">SPI2-MOSI</text>
<text x="84.1" y="133">34</text>
<text x="84.1" y="134.7">35</text>
<text x="84.1" y="136.5">36</text>
<text x="88" y="132.3">PB12</text>
<text x="88" y="134.1">PB13</text>
<text x="88" y="135.8">PB14</text>
<text x="88" y="137.6">PB15</text>
<text x="112.4" y="137.6">VSS4</text>
<text x="112.4" y="132.3">VSS1</text>
<text x="112.4" y="134.1">VSS2</text>
<text x="112.4" y="135.8">VSS3</text>
<text x="118.6" y="136.5">18</text>
<text x="118.6" y="133">47</text>
<text x="118.6" y="134.7">63</text>
<text x="151.5" y="134.8">M2-FAIL</text>
<text x="214.8" y="134.7">2</text>
<text x="217.8" y="135.8">FS</text>
<text x="217.8" y="132.3">D2</text>
<text x="237.6" y="134.1">CCP</text>
<text x="243.1" y="133">17</text>
<text x="252.5" y="136.5">33nF</text>
<text x="35.6" y="139.4">1</text>
<text x="35.6" y="141.2">2</text>
<text x="35.6" y="143">3</text>
<text x="57.3" y="140.1">I2C-SCL</text>
<text x="57.3" y="141.9">I2C-SDA</text>
<text x="76.5" y="140.1">C6</text>
<text x="76.5" y="143.7">10uF</text>
<text x="88.6" y="140.8">STM32F103RD</text>
<text x="128.9" y="141.9">J10</text>
<text x="133.7" y="139.7">+3V</text>
<text x="158.3" y="143.7">R14</text>
<text x="179.6" y="143.7">R15</text>
<text x="185" y="140.1">Vbat</text>
<text x="213.9" y="143.6">10</text>
<text x="214.8" y="140.1">9</text>
<text x="217.8" y="141.2">PGND</text>
<text x="236.7" y="141.2">OUT1</text>
<text x="243.1" y="140.1">6</text>
<text x="243.1" y="143.6">7</text>
<text x="34" y="147.2">I2C</text>
<text x="35.6" y="144.7">4</text>
<text x="129.8" y="144.7">1</text>
<text x="129.8" y="146.5">2</text>
<text x="129.8" y="148.3">3</text>
<text x="139.1" y="145.4">UART3-TX</text>
<text x="139.1" y="147.2">UART3-RX</text>
<text x="151.5" y="145.4">AIN0</text>
<text x="158.3" y="149">470</text>
<text x="179.6" y="149">33k</text>
<text x="213.9" y="147.2">11</text>
<text x="217.8" y="144.7">PGND</text>
<text x="217.8" y="148.3">PGND</text>
<text x="236.7" y="144.7">OUT1</text>
<text x="259.6" y="145.4">J15</text>
<text x="260.5" y="148.3">1</text>
<text x="34.7" y="152.5">J6</text>
<text x="35.6" y="155.4">1</text>
<text x="69.7" y="152.5">VDD</text>
<text x="69.7" y="154.3">SWCLK</text>
<text x="87.2" y="150.8">J8</text>
<text x="88" y="153.6">1</text>
<text x="88" y="155.4">2</text>
<text x="126.3" y="152.5">UART3</text>
<text x="129.8" y="150.1">4</text>
<text x="130.2" y="155.7">+5V</text>
<text x="161.8" y="152.5">C24</text>
<text x="167.7" y="152.5">+</text>
<text x="176.1" y="152.5">R16</text>
<text x="176.1" y="154.3">10k</text>
<text x="213.9" y="150.7">12</text>
<text x="214.8" y="154.3">1</text>
<text x="217.8" y="155.4">AGND</text>
<text x="217.8" y="151.8">PGND</text>
<text x="236.7" y="155.4">OUT2</text>
<text x="236.7" y="151.8">OUT2</text>
<text x="243.1" y="154.3">14</text>
<text x="243.1" y="150.7">15</text>
<text x="259.6" y="152.5">M2</text>
<text x="260.5" y="150.1">2</text>
<text x="35.6" y="157.2">2</text>
<text x="35.6" y="159">3</text>
<text x="35.6" y="160.7">4</text>
<text x="57.3" y="156.1">SPI1-CS</text>
<text x="57.3" y="157.9">SPI1-SCLK</text>
<text x="57.3" y="159.7">SPI1-MISO</text>
<text x="57.3" y="161.4">SPI1-MOSI</text>
<text x="69.7" y="157.9">SWDIO</text>
<text x="69.7" y="159.7">NRST</text>
<text x="88" y="157.2">3</text>
<text x="88" y="159">4</text>
<text x="88" y="160.7">5</text>
<text x="117.4" y="159.7">J11</text>
<text x="161.8" y="156.1">10uF</text>
<text x="218.4" y="160.4">MC33886</text>
<text x="33.8" y="166.8">SPI1</text>
<text x="35.6" y="162.5">5</text>
<text x="35.6" y="164.3">6</text>
<text x="87.2" y="165">SWD</text>
<text x="88" y="162.5">6</text>
<text x="118.3" y="162.3">1</text>
<text x="118.3" y="164.1">2</text>
<text x="118.3" y="165.9">3</text>
<text x="140.9" y="163.2">AIN1</text>
<text x="34.7" y="172.1">J7</text>
<text x="69.7" y="172.1">DIN0</text>
<text x="69.7" y="173.9">DIN1</text>
<text x="83.2" y="172.1">1</text>
<text x="83.2" y="173.9">3</text>
<text x="85.4" y="170.3">J9</text>
<text x="86.3" y="173.2">+</text>
<text x="88.9" y="173.2">+</text>
<text x="92" y="172.1">2</text>
<text x="92" y="173.9">4</text>
<text x="117.4" y="168.6">AIN</text>
<text x="123.1" y="173.5">+5V</text>
<text x="133.4" y="170.3">R4</text>
<text x="133.4" y="173.9">10k</text>
<text x="151.5" y="172.1">LED</text>
<text x="168.9" y="169.4">R17</text>
<text x="180.1" y="170.3">D3</text>
<text x="35.6" y="175">1</text>
<text x="35.6" y="176.7">2</text>
<text x="35.6" y="178.5">3</text>
<text x="57.3" y="175.7">SPI2-CS</text>
<text x="57.3" y="177.4">SPI2-SCLK</text>
<text x="57.3" y="179.2">SPI2-MISO</text>
<text x="69.7" y="175.7">DIN2</text>
<text x="69.7" y="177.4">DIN3</text>
<text x="69.7" y="179.2">DIN4</text>
<text x="83.2" y="175.6">5</text>
<text x="83.2" y="177.4">7</text>
<text x="83.2" y="179.2">9</text>
<text x="86.3" y="175">+</text>
<text x="86.3" y="176.7">+</text>
<text x="86.3" y="178.5">+</text>
<text x="88.9" y="175">+</text>
<text x="88.9" y="176.7">+</text>
<text x="88.9" y="178.5">+</text>
<text x="92" y="175.6">6</text>
<text x="92" y="177.4">8</text>
<text x="92" y="179.2">10</text>
<text x="117.4" y="177.4">J12</text>
<text x="140.9" y="179.2">SERVO</text>
<text x="168.9" y="175.7">10k</text>
<text x="179.6" y="175.7">RED</text>
<text x="35.6" y="180.3">4</text>
<text x="35.6" y="182.1">5</text>
<text x="35.6" y="183.9">6</text>
<text x="57.3" y="181">SPI2-MOSI</text>
<text x="69.7" y="181">DIN5</text>
<text x="69.7" y="182.8">DIN6</text>
<text x="69.7" y="184.6">DIN7</text>
<text x="82.4" y="181">11</text>
<text x="82.4" y="182.8">13</text>
<text x="82.4" y="184.5">15</text>
<text x="86.3" y="180.3">+</text>
<text x="86.3" y="182.1">+</text>
<text x="86.3" y="183.9">+</text>
<text x="86.3" y="185.6">+</text>
<text x="88.9" y="180.3">+</text>
<text x="88.9" y="182.1">+</text>
<text x="88.9" y="183.9">+</text>
<text x="88.9" y="185.6">+</text>
<text x="92" y="181">12</text>
<text x="92" y="182.8">14</text>
<text x="92" y="184.5">16</text>
<text x="118.3" y="180.1">1</text>
<text x="118.3" y="181.9">2</text>
<text x="118.3" y="183.7">3</text>
<text x="33.8" y="186.3">SPI2</text>
<text x="85.4" y="188.1">DIG_INP</text>
<text x="115.6" y="186.3">SERVO</text>
</g>
</svg>
